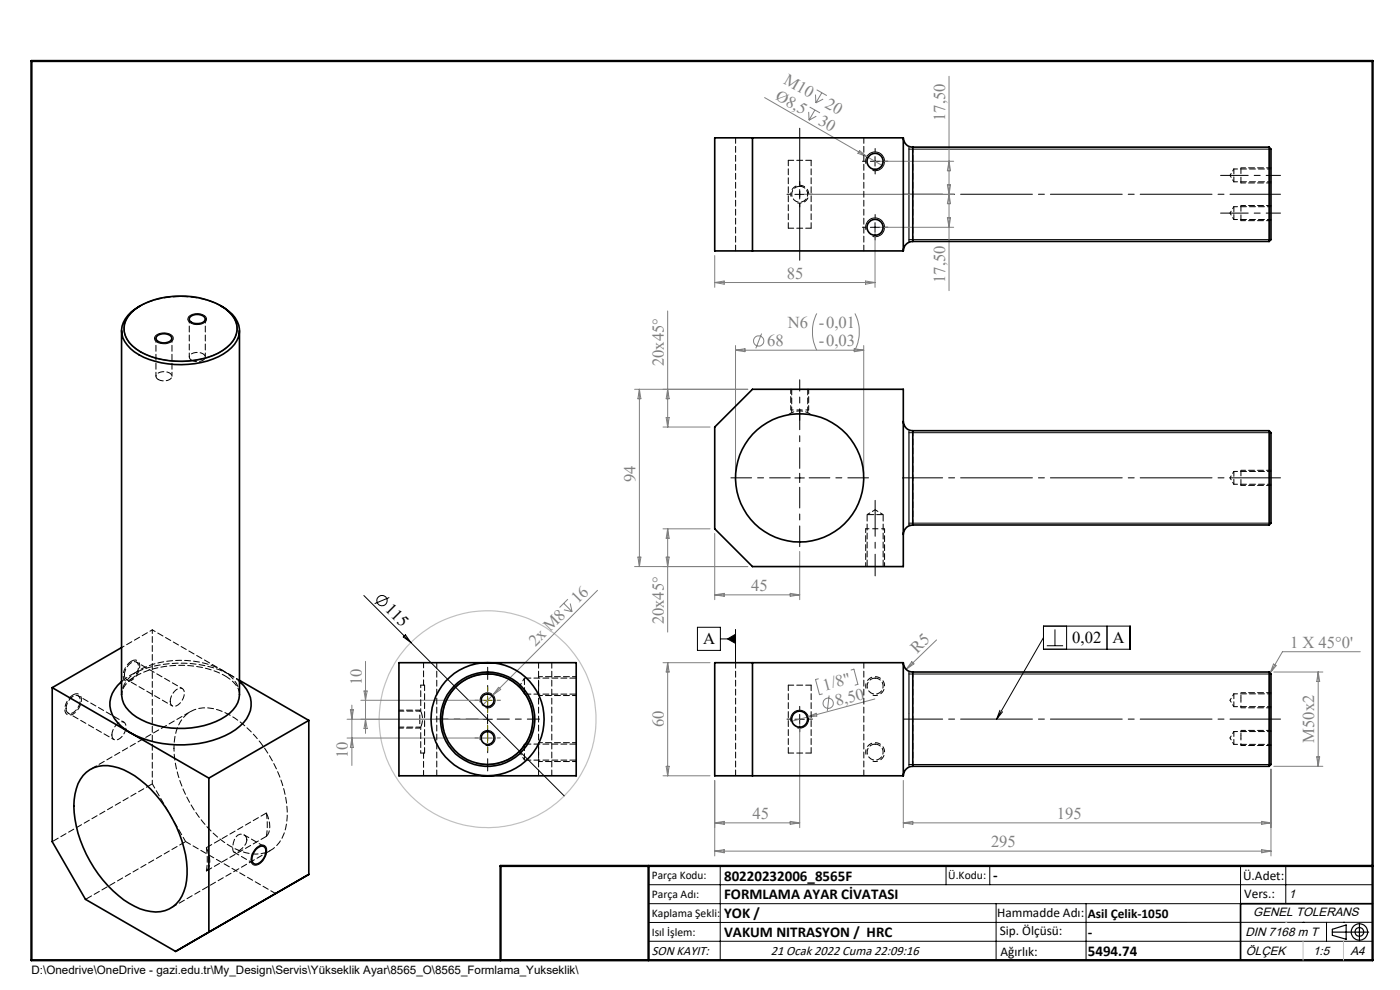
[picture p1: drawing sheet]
<svg xmlns="http://www.w3.org/2000/svg" width="297mm" height="210mm" viewBox="0 0 297 210" stroke-linecap="round" stroke-linejoin="round" font-family="sans-serif">
<g fill="none" stroke="#808080" stroke-width=".21">
<path d="M173.2 19l2.2 1.3M174.3 19.7l-1.2 2.1M201.3 16.2v45.5M162.2 20.7l21.7 12.5M171.6 23.7v1.8M171.8 22.7l2.2 1.2M172.9 23.3l-1.3 2.2M173 20.1l.1 1.7M173.2 24.7l-1.6 .8M174.6 21l-1.5 .8M182.4 32l1.5 1.2-1.9-.7zM183.9 33.2l3.5 2"/>
<path d="M186.7 34.2h15.6M201 39.2h.6l-.3 2zM201.3 34.2l.3 2h-.6zM151.6 54.2v6.8M151.6 59.9h34M151.6 59.9l2-.3v.7zM170.6 41.2h31.7M183.6 59.6l2 .3-2 .4zM185.6 49.2v11.8M186.7 48.2h15.6M201 46.2h.6l-.3 2zM201.3 41.2l.3 2h-.6z"/>
<path d="M141.6 66v24.6M156 73.3v27.1M156 74.3h27.2M156 74.3l2-.3v.6zM161.6 70.8l-1.3 3.1M173.3 66.5a8.7 8.7 0 0 0 0 7.8M181.2 74l2 .3-2 .3zM181.4 66.5a8.7 8.7 0 0 1 0 7.8M183.2 73.3v27.1M134.6 82.6h24M135.6 82.6l.4 2h-.7zM135.6 82.6v37.6"/>
<path d="M140.7 90.6h9.9M141.3 88.6h.7l-.4 2zM141.6 82.6l.4 2h-.7zM135.3 118.2h.7l-.4 2zM140.7 112.2h9.9M141.3 118.2h.7l-.4 2zM141.6 112.2v21.9M141.6 112.2l.4 2h-.7zM151.6 113.2v14M169.7 117v10.2M119.6 128l1.8 1.7M119.6 129.4l1.8 .3"/>
<path d="M120.5 127.1l-1.8 1.8M121 128l.4 1.7M126.8 125.2l-22.2 22.2M134.6 120.2h24M151.6 126.2l2-.3v.6zM151.6 126.2h18.1M167.6 125.9l2.1 .3-2.1 .3zM198.7 135.7l-6.5 6.3M288.6 138.2h-16.5l-2.6 4.6M73.6 156.6h28.8M73.6 152.6h28.8M74.3 150.6h.7l-.4 2z"/>
<path d="M74.6 149.6v12.8M74.6 156.6l.4 2h-.7zM76.6 148.5h25.8M77.2 146.6h.7l-.4 1.9zM77.5 140.3v15.3M77.5 152.6l.4 1.9h-.7zM104.6 147.4l-2.3 2.3M105.8 145.8l.4 .5-1.6 1.1zM140.7 140.6h9.9M141.6 140.6v24M141.6 140.6l.4 1.9h-.7zM169.7 153.6v22"/>
<path d="M171.3 152.1l1.8-.8 .2 .6zM173.6 144l-.6 .1 .8 3.2 .6-.1M175.9 147.5l-.4 3.3M180.6 142.1l.6-.2 .8 3.3-.6 .1M185.6 148.3l-17.6 4.7M193.4 140.4l.5 .4-1.7 1.2zM270.2 140.9l.5 .3-1.2 1.6zM270.2 142.5h10.4M279.6 142.5v20.1M279.6 142.5l.4 2.1h-.7zM140.7 164.6h9.9M141.3 162.6h.7l-.4 2z"/>
<path d="M151.6 165.6v16M151.6 174.5l2-.3v.7zM151.6 174.5h18.1M167.6 174.2l2.1 .3-2.1 .4zM191.6 174.5h78M191.6 165.6v10M191.6 174.5l2-.3v.7zM267.7 174.2l1.9 .3-1.9 .4zM269.6 163.2v18.4M270.2 162.6h10.4M279.3 160.5h.7l-.4 2.1zM151.6 180.5l2-.3v.7z"/>
<path d="M151.6 180.5h118M267.7 180.2l1.9 .3-1.9 .4z"/>
<circle cx="160.9" cy="72.3" r="1.09"/>
<circle cx="175.7" cy="149.2" r="1.08"/>
</g>
<g fill="none" stroke="#000" stroke-width=".21">
<path d="M183.7 34.7a2 2 0 0 1 1.7-2.5 2 2 0 0 1 2.2 2.2 2 2 0 0 1-2.5 1.8M184.6 34.2h2.1M185.6 33.2v2M192.8 31.6h76.8M168.6 41.2h2M169.7 40.2v2M183.7 48.7a2 2 0 0 1 1.7-2.5 2 2 0 0 1 2.2 2.2 2 2 0 0 1-2.5 1.8M184.6 48.2h2.1M185.6 47.2v2M192.8 50.8h76.8M28.1 66.1a16.7 16.7 0 0 1 13.3-3.1 12 12 0 0 1 8.1 4.2 4.5 4.5 0 0 1-1 6.2 16.5 16.5 0 0 1-13.3 3 11.6 11.6 0 0 1-8-4.1 4.5 4.5 0 0 1 .9-6.2zM33 71.2a2.79 2.79 0 0 1 3.7 .2 .98 .98 0 0 1-1 1.4 2.78 2.78 0 0 1-2.8-.6l-.1-.7z"/>
<path d="M40.1 67.1a2.74 2.74 0 0 1 3.6 .2 .99 .99 0 0 1-.9 1.4 2.4 2.4 0 0 1-3-.9zM192.8 91.8h76.8M168.6 101.4h2M169.7 100.4v2M192.8 111h76.8M77.2 126.3l10 10M82.6 126.7l-3.1 1.3M85.5 135.1l.5-.5 1.2 1.7zM87.2 136.3l32.5 32.5M148 133.1h4.8v4.9h-4.8zM152.8 135.5h3.2M154.3 135.5l1.7-1v2z"/>
<path d="M156 133.5v7.1M221.4 132.8h18.3v4.9h-18.3zM221.4 135.2l-10 17.4M222.1 137h3.4M223.8 133.5v3.5M226.3 132.8v4.9M234.8 132.8v4.9M94.2 155a9.6 9.6 0 0 1 8.4-12 9.6 9.6 0 0 1 10.4 10.4 9.6 9.6 0 0 1-12 8.4M101.9 157a1.6 1.6 0 0 1 1.4-2 1.6 1.6 0 0 1 1.7 1.7 1.6 1.6 0 0 1-2 1.4M101.9 149a1.6 1.6 0 0 1 1.4-2 1.6 1.6 0 0 1 1.7 1.7 1.6 1.6 0 0 1-2 1.4M102.4 152.6h2.1M103.4 151.5v2.1"/>
<path d="M167.8 153.1a1.9 1.9 0 0 1 1.7-2.4 1.9 1.9 0 0 1 2 2 1.9 1.9 0 0 1-2.3 1.7M168.6 152.6h2M169.7 151.5v2.1M192.8 143h76.8M212.1 150.7l-.7 1.9M212.7 151l-1.3 1.6M54.5 179.8a1.16 1.16 0 0 1 1.1-.6 1.16 1.16 0 0 1 1 .7 3.5 3.5 0 0 1-2.1 3.6 1.12 1.12 0 0 1-1.2-.5 1.12 1.12 0 0 1 0-1.2 4.1 4.1 0 0 1 1.2-2zM192.8 162.2h76.8M137.6 187.7h153.6M137.6 191.7h153.6M137.6 199.7h153.6M152.8 183.7v20"/>
<path d="M200.7 183.7v4M210 183.7v4M211.3 191.7v12M230.4 191.7v12M263.2 183.7v20M272.8 183.7v8M276.4 195.6h.1M281.4 195.6v4.1M285 195.6h.1M291.2 195.6l-153.6 .1"/>
<circle cx="81.1" cy="127.4" r="1.09"/>
</g>
<g fill="none" stroke="#000" stroke-width=".25">
<path d="M192.8 31.2v20M192.8 51.2h.1M192.8 91.4v20M192.8 111.4h.1M192.8 142.5v20.1M282.6 197.7h7.8M282.6 197.1l3-.9v3l-3-.8zM288.4 195.8v3.8M106.2 203.7h185"/>
<circle cx="288.4" cy="197.7" r="1.74"/>
<circle cx="288.4" cy="197.7" r=".93"/>
</g>
<path d="M15.5 147.4a3.4 3.4 0 0 0-1.5 3.9 1.25 1.25 0 0 0 2-.2 3.3 3.3 0 0 0 1-3.6 1.09 1.09 0 0 0-1.5-.1M27.9 140.2a3.4 3.4 0 0 0-1.5 4 1.25 1.25 0 0 0 1.9-.2 3.3 3.3 0 0 0 1.1-3.6 1.09 1.09 0 0 0-1.5-.2" fill="none" stroke="#000" stroke-width=".21" stroke-dasharray="1.3 .6" stroke-dashoffset=".1" stroke-linecap="butt"/>
<path d="M171.5 87h-3.7M89.1 153v1.4M114.3 159v-1.5M114.3 145v-1.5" fill="none" stroke="#000" stroke-width=".21" stroke-dasharray="1.3 .6" stroke-dashoffset=".7" stroke-linecap="butt"/>
<path d="M89.1 150.6v1.9" fill="none" stroke="#000" stroke-width=".21" stroke-dasharray="1.3 .6" stroke-dashoffset="1" stroke-linecap="butt"/>
<path d="M183.7 112.2h4M114.3 147.5v-2M263.3 156.1v-1.2M263.3 148.1v-1.2M114.3 161.5v-2" fill="none" stroke="#000" stroke-width=".21" stroke-dasharray="1.3 .6" stroke-dashoffset=".6" stroke-linecap="butt"/>
<path d="M169.2 43a1.9 1.9 0 0 0 2.3-1.6 1.9 1.9 0 0 0-2-2.1 1.9 1.9 0 0 0-1.7 2.4" fill="none" stroke="#000" stroke-width=".21" stroke-dasharray="1.3 .6" stroke-dashoffset=".4" stroke-linecap="butt"/>
<path d="M263.3 38.8v-3.2M263.3 46.8v-3.2M263.3 102.9v-3.1" fill="none" stroke="#000" stroke-width=".21" stroke-dasharray="1.3 .6" stroke-linecap="butt"/>
<path d="M185.1 147.5a2 2 0 0 0 2.5-1.8 2 2 0 0 0-2.1-2.2 2 2 0 0 0-1.8 2.6M185.1 161.5a2 2 0 0 0 2.5-1.8 2 2 0 0 0-2.1-2.2 2 2 0 0 0-1.8 2.6" fill="none" stroke="#000" stroke-width=".21" stroke-dasharray="1.3 .6" stroke-dashoffset=".2" stroke-linecap="butt"/>
<path d="M263.3 158.1v-1.6M263.3 150.1v-1.6" fill="none" stroke="#000" stroke-width=".21" stroke-dasharray="1.3 .6" stroke-dashoffset=".8" stroke-linecap="butt"/>
<g fill="none" stroke="#c0c0c0" stroke-width=".25">
<path d="M272.8 195.6h.1"/>
<circle cx="103.4" cy="152.6" r="23"/>
</g>
<path d="M101.5 152.5h-9M103.5 150.5v-9M103.5 154.5v9M105.5 152.5h9" fill="none" stroke="#000" stroke-width=".21" stroke-dasharray="15.2 1.3 1.3 1.3" stroke-dashoffset="12.6"/>
<path d="M101.5 156.5h-.7M101.5 148.5h-.7M103.5 154.5v-.7M103.5 158.5v.7M103.5 146.5v-.7M103.5 150.5v.7M105.5 156.5h.7M105.5 148.5h.7" fill="none" stroke="#808000" stroke-width=".21" stroke-dasharray="15.2 1.3 1.3 1.3"/>
<path d="M102.4 156.6h2.1M102.4 148.5h2.1M103.4 147.6v2M103.4 155.6v1.9" fill="none" stroke="#808000" stroke-width=".21"/>
<g fill="none" stroke="#000" stroke-width=".21" stroke-dasharray="1.3 .6" stroke-dashoffset=".3">
<path d="M263.3 38.8h6.4M269.7 35.6h-6.4M263.3 46.8h6.4M269.7 43.6h-6.4M167.8 82.6v4.4M171.6 87v-4.4M269.7 99.8h-6.4M263.3 103h6.4M84.7 154.4h4.4M89.1 150.6h-4.4M263.3 158.1h6.4M263.3 150.1h6.4"/>
<path d="M269.7 154.9h-6.4M269.7 146.9h-6.4"/>
</g>
<g fill="none" stroke="#000" stroke-width=".21" stroke-dasharray="1.3 .6">
<path d="M263.3 38.8h.1M263.3 46.8h.1M29.5 65a19.5 19.5 0 0 1 17.7 0M171.6 87h-.1M183.7 112.2h.1M263.3 103v-.1M89.1 152.5v.5M114.3 159.5v-.5M114.3 145.5v-.5M263.3 156.5v-.4M263.3 148.5v-.4M52.4 178.2a1.25 1.25 0 0 0-1-1.2 1.25 1.25 0 0 0-1.4 .6 3.3 3.3 0 0 0-.4 3.2 3.2 3.2 0 0 0 2.8-2.6"/>
<path d="M56.5 172.5l-12.7 7.3M43.8 184.8l12.7-7.4"/>
</g>
<g fill="none" stroke="#000" stroke-width=".21" stroke-dasharray="1.3 .6" stroke-dashoffset=".4">
<path d="M33.1 71.8v8M36.5 79.8v-8M40.2 67.7v8M43.6 75.7v-8M183.7 112.2v8M187.7 120.2v-8M48.9 143.2l1.9 1.3M89.3 145.3h.8M89.3 159.7h.8M114.3 147.5h8M122.3 157.5h-8M122.3 143.5h-8"/>
<path d="M114.3 161.5h8"/>
</g>
<g fill="none" stroke="#000" stroke-width=".21" stroke-dasharray="15.2 1.3 1.3 1.3">
<path d="M169.7 39.2v-.7M183.7 34.2h-.7M185.7 32.2v-.7M185.7 36.2v.7M187.7 34.2h.7M261.8 37.2h-2.9M167.7 41.2h-.7M169.7 43.2v.7M171.7 41.2h.7M183.7 48.2h-.7M185.7 46.2v-.7M185.7 50.2v.7"/>
<path d="M187.7 48.2h.7M261.8 45.2h-2.9M269.3 41.2h2.4M185.7 109.2v-3.1M269.3 101.4h2.4M167.7 152.5h-.7M169.7 150.5v-.7M169.7 154.5v.7M171.7 152.5h.7M269.3 152.5h2.4"/>
</g>
<path d="M169.7 99.4v-12.6M167.7 101.4h-12.6M169.7 103.4v12.6M171.7 101.4h12.6" fill="none" stroke="#000" stroke-width=".21" stroke-dasharray="15.2 1.3 1.3 1.3" stroke-dashoffset="10.8"/>
<path d="M169.7 55.2v-28" fill="none" stroke="#000" stroke-width=".21" stroke-dasharray="15.2 1.3 1.3 1.3" stroke-dashoffset="3.1"/>
<path d="M269.3 41.2h-77.6M269.3 101.4h-77.6M269.3 152.5h-77.6" fill="none" stroke="#000" stroke-width=".21" stroke-dasharray="15.2 1.3 1.3 1.3" stroke-dashoffset="6.9"/>
<path d="M261.8 37.2h9.9M261.8 45.2h9.9" fill="none" stroke="#000" stroke-width=".21" stroke-dasharray="15.2 1.3 1.3 1.3" stroke-dashoffset="12.2"/>
<path d="M169.7 89.2v-8.6" fill="none" stroke="#000" stroke-width=".21" stroke-dasharray="15.2 1.3 1.3 1.3" stroke-dashoffset="12.8"/>
<path d="M185.7 109.2v13" fill="none" stroke="#000" stroke-width=".21" stroke-dasharray="15.2 1.3 1.3 1.3" stroke-dashoffset="10.6"/>
<g fill="none" stroke="#000" stroke-width=".35">
<path d="M159.6 29.2v24M191.6 29.2a1.99 1.99 0 0 0 2 2M191.6 29.2v24M191.6 29.2h-40v24h40M193.6 31.2v20M193.6 31.2h75.6M269.2 31.2v20M269.2 31.2l.4 .4v19.2l-.4 .4M193.6 51.2a2.05 2.05 0 0 0-2 2M193.6 51.2h75.6M25.8 70.1v77.2a6.3 6.3 0 0 0 4.2 5.4 19.2 19.2 0 0 0 17.9-.8 5.8 5.8 0 0 0 2.9-4.6v-77.2M27.7 66.5a15.4 15.4 0 0 1 11.6-3.7 15 15 0 0 1 9.2 3.3 4.6 4.6 0 0 1-.4 7.6 15.7 15.7 0 0 1-10.8 2.9 14 14 0 0 1-9.9-3.9 4.5 4.5 0 0 1 .3-6.2z"/>
<path d="M29.8 64.8a6.9 6.9 0 0 0-4 5.2 6.1 6.1 0 0 0 3.7 5.2 19.4 19.4 0 0 0 17.9-.1 6.1 6.1 0 0 0 3.4-5.3 6.8 6.8 0 0 0-4-5M33.3 71.3a2.19 2.19 0 0 1 3.1 .3 1.45 1.45 0 0 1-1.9 1.1 1.28 1.28 0 0 1-1.4-1.1zM40.3 67.2a2.2 2.2 0 0 1 3.2 .3 1.47 1.47 0 0 1-1.9 1.1 1.27 1.27 0 0 1-1.5-1.1zM151.6 90.6l8-8h32v37.6h-32l-8-8zM191.6 89.4a1.99 1.99 0 0 0 2 2M193.6 91.4v20M193.6 91.4h75.6M269.2 91.4v20M269.2 91.4a1.53 1.53 0 0 1 .4 1.7v17.1a1.04 1.04 0 0 1-.4 1.2M193.6 111.4a2.05 2.05 0 0 0-2 2M193.6 111.4h75.6M25.8 137.4l-14.7 8.5"/>
<path d="M11.1 145.9l33.2 19.2M11.1 145.9v32.6l7 12.3 19.2 11 28.2-16.3M25.8 144.6a5.8 5.8 0 0 0-.1 9.4 20.5 20.5 0 0 0 14.9 3.9 17.7 17.7 0 0 0 11.1-4.6 5.8 5.8 0 0 0-.9-8.7M50.8 144.3l14.7 8.5M65.5 152.8l-21.2 12.3M65.5 152.8v32.7M84.6 140.6h37.6v24h-37.6zM159.6 140.6v24M191.6 140.6a1.99 1.99 0 0 0 2 1.9M191.6 140.6h-40v24h40M191.6 140.6v24M193.6 142.5v20.1"/>
<path d="M193.6 142.5h75.6M269.2 142.5l.4 .5v19.2l-.4 .4M269.2 142.5v20.1M17.6 164.5a6.6 6.6 0 0 1 7.5-1.6 22.2 22.2 0 0 1 11.6 11 21.1 21.1 0 0 1 2.7 14.1 6.5 6.5 0 0 1-8.5 5.1 21.5 21.5 0 0 1-11.8-10.4 23.4 23.4 0 0 1-3.4-13 9.9 9.9 0 0 1 1.9-5.2zM44.3 165.1v32.6l21.2-12.2M193.6 162.6a2.05 2.05 0 0 0-2 2M193.6 162.6h75.6M54.3 180.2a1.39 1.39 0 0 1 1.9-.5 2.75 2.75 0 0 1-1.9 3.6 1.05 1.05 0 0 1-.8-1.6zM291.2 191.7h-28v12"/>
<circle cx="185.6" cy="34.2" r="1.7"/>
<circle cx="185.6" cy="48.2" r="1.69"/>
<circle cx="169.6" cy="101.4" r="13.6"/>
<circle cx="103.4" cy="148.6" r="1.36"/>
<circle cx="103.4" cy="156.5" r="1.37"/>
<circle cx="103.4" cy="152.6" r="9.6"/>
<circle cx="103.4" cy="152.6" r="10"/>
<circle cx="103.5" cy="152.6" r="12"/>
<circle cx="169.6" cy="152.6" r="1.7"/>
</g>
<path d="M6.7 12.9h284.5v190.8h-284.5zM137.6 183.7v20M291.2 183.7h-185v20" fill="none" stroke="#000" stroke-width=".5"/>
<path d="M276.4 199.7v4M285 199.7v4" fill="none" stroke="#c0c0c0" stroke-width=".21"/>
<path d="M154.3 135.5l1.7-1v2z" fill="#000"/>
<g fill="none" stroke="#000" stroke-width=".21" stroke-dasharray="1.3 .6" stroke-dashoffset=".2">
<path d="M261.8 35.8v2.8M193.7 51.2v-20M261.8 43.8v2.8M40.7 76.4a2.25 2.25 0 0 0 2.8-.5 1.47 1.47 0 0 0-1.9-1.1 1.29 1.29 0 0 0-1.4 1.1l.5 .5M33.6 80.5a2.25 2.25 0 0 0 2.9-.5 1.47 1.47 0 0 0-2-1.2 1.29 1.29 0 0 0-1.4 1.2l.5 .5M193.7 111.4v-20M261.8 100v2.7M50.8 147.3a6.1 6.1 0 0 0-3.6-5.1M84.7 154.2h4.6M89.3 150.8h-4.6M261.8 147.2v2.7M261.8 155.2v2.7"/>
<path d="M39.4 178.5l-7.1-12.2M193.7 162.5v-20"/>
</g>
<g fill="none" stroke="#000" stroke-width=".21" stroke-dasharray="1.3 .6" stroke-dashoffset=".5">
<path d="M261.8 38.6h7.9M269.7 35.8h-7.9M261.8 46.6h7.9M269.7 43.8h-7.9M261.8 102.7h7.9M269.7 100h-7.9M32.3 133.6v32.7M47.2 142.2a19.5 19.5 0 0 0-18 .1 6.2 6.2 0 0 0-3.4 5M50.8 144.3l-1.9-1.1M261.8 149.9h7.9M261.8 157.9h7.9M269.7 147.2h-7.9"/>
<path d="M269.7 155.2h-7.9"/>
</g>
<g fill="none" stroke="#000" stroke-width=".21" stroke-dasharray="1.3 .6" stroke-dashoffset=".1">
<path d="M156.1 29.2v24M169.7 39.5a1.7 1.7 0 0 1 1.4 2.5 1.7 1.7 0 0 1-2.9 .1 1.7 1.7 0 0 1 1.3-2.6h.2M172.1 34v14.4M172.1 34h-4.9M167.2 48.4v-14.4M172.1 48.4h-4.9M183.3 53.2v-24M168 82.6v4.9M171.4 87.5v-4.9M14 150.3a3 3 0 0 1 2.1-2.8 1.04 1.04 0 0 1 .9 1.6 2.87 2.87 0 0 1-2.1 2.3 .9 .9 0 0 1-.9-1.1M23.7 155.9a3 3 0 0 1 2.2-2.8 1.04 1.04 0 0 1 .8 1.6 2.87 2.87 0 0 1-2.1 2.3 .9 .9 0 0 1-.9-1.1M26.4 143.2a3 3 0 0 1 2.1-2.9 1.04 1.04 0 0 1 .8 1.6 2.87 2.87 0 0 1-2 2.3 .9 .9 0 0 1-.9-1"/>
<path d="M36.1 148.8a3 3 0 0 1 2.1-2.8 1.04 1.04 0 0 1 .9 1.6 2.87 2.87 0 0 1-2.1 2.2 .9 .9 0 0 1-.9-1M89.9 159.7v4.8M89.9 140.5v4.8M90.1 159.7v-14.4M114.3 140.5v24M156.1 140.5v24M167.2 145.3h4.9M167.2 159.7h4.9M167.2 145.3v14.4M172.1 159.7v-14.4M185.7 143.8a1.7 1.7 0 0 1 1.5 2.4 1.7 1.7 0 0 1-2.8 .5 1.7 1.7 0 0 1 .8-2.8l.5-.1M185.7 157.8a1.7 1.7 0 0 1 1.5 2.4 1.7 1.7 0 0 1-2.8 .5 1.7 1.7 0 0 1 .8-2.8l.5-.1"/>
<path d="M39.4 178.5l19.1 11M43.8 179.8a16 16 0 0 1 0 5M56 179.5l-4.2-2.4M56.5 172.5a16 16 0 0 1 0 4.9M92.7 164.5v-24M117.1 164.5v-24M183.3 164.5v-24M49.6 180.8l4.3 2.4"/>
</g>
<path d="M185.7 108.1l-1.7 1.1M187.4 109.2l-1.7-1.1M36.9 158.7a8.6 8.6 0 0 1 3.4-7.7 8.3 8.3 0 0 1 8.3 .6 26.3 26.3 0 0 1 12.3 21.7 8 8 0 0 1-3.8 7.2 8.9 8.9 0 0 1-8.5-1.1 26.6 26.6 0 0 1-11.7-20.7M48.9 143.2l-16.6-9.6M110.2 159.5l1.1 1.7M110.2 145.5l1.1 1.7M111.3 157.8l-1.1 1.7M111.3 143.8l-1.1 1.7" fill="none" stroke="#000" stroke-width=".21" stroke-dasharray="1.3 .6" stroke-dashoffset=".6"/>
<path d="M25.8 137.4l6.5-3.8M14.5 151.3l9.7 5.6M25.8 147.3a5.4 5.4 0 0 1 3.5-4.2 21.1 21.1 0 0 1 18.4 .2M26.3 153.2l-9.7-5.6M26.8 144.1l9.7 5.6M38.7 146.1l-9.7-5.7M89.3 154.2v5.5M89.3 145.3v5.6" fill="none" stroke="#000" stroke-width=".21" stroke-dasharray="1.3 .6" stroke-dashoffset=".7"/>
<g fill="none" stroke="#000" stroke-width=".21" stroke-dasharray="1.3 .6" stroke-dashoffset="-.1">
<path d="M167.2 88a4 4 0 0 1 4.9 0M184 109.2v11M187.4 109.2h-3.4M187.4 120.2v-11M25.8 144.5a20.4 20.4 0 0 1 14.9-3.7 20.5 20.5 0 0 1 8.2 2.4M47.7 143.3a5.2 5.2 0 0 1 3.1 4M111.3 157.8v3.4M111.3 143.8v3.4M111.3 147.2h11M122.3 157.8h-11M122.3 143.8h-11M56.5 177.4a4.5 4.5 0 0 0 0-4.9"/>
<path d="M111.3 161.2h11M43.8 184.8a4.5 4.5 0 0 0 0-5"/>
</g>
<path d="M40.4 150.9l-21.2 12.3M89.3 154.2a4 4 0 0 0 0-3.3M32.3 166.3l-21.2 12.2M18.2 190.8l21.2-12.3M36.2 192.6l21.2-12.2" fill="none" stroke="#000" stroke-width=".21" stroke-dasharray="1.3 .6" stroke-dashoffset="-.2"/>
<path d="M260.9 37.2l.9 1.4M261.8 35.8l-.9 1.4M260.9 45.2l.9 1.4M261.8 43.8l-.9 1.4M260.9 101.4l.9 1.3M261.8 100l-.9 1.4M260.9 148.5l.9 1.4M260.9 156.5l.9 1.4M261.8 147.2l-.9 1.3M261.8 155.2l-.9 1.3" fill="none" stroke="#000" stroke-width=".21" stroke-dasharray="1.3 .6" stroke-dashoffset=".8"/>
<g font-size="3.5" fill="#808080">
<text x="166.1" y="17.5" transform="rotate(30 166.1 17.5)">M10</text>
<text x="164.3" y="21" transform="rotate(30 164.3 21)">Ø8,5</text>
<text x="174.9" y="22.6" transform="rotate(30 174.9 22.6)">20</text>
<text x="173.4" y="26.3" transform="rotate(30 173.4 26.3)">30</text>
<text x="200.5" y="25.7" transform="rotate(-90 200.5 25.7)">17,50</text>
<text x="166.9" y="59.1">85</text>
<text x="200.5" y="60" transform="rotate(-90 200.5 60)">17,50</text>
<text x="167.1" y="69.5">N6 -0,01</text>
<text x="140.8" y="77.7" transform="rotate(-90 140.8 77.7)">20x45°</text>
<text x="162.8" y="73.4">68</text>
<text x="173.7" y="73.4">-0,03</text>
<text x="134.8" y="102.2" transform="rotate(-90 134.8 102.2)">94</text>
<text x="159.4" y="125.3">45</text>
<text x="122.6" y="128.2" transform="rotate(-45 122.6 128.2)">16</text>
<text x="113.6" y="137.2" transform="rotate(-45 113.6 137.2)">2x M8</text>
<text x="140.8" y="132.5" transform="rotate(-90 140.8 132.5)">20x45°</text>
<text x="273.7" y="137.4">1 X 45°0'</text>
<text x="194.6" y="138.7" transform="rotate(-45 194.6 138.7)">R5</text>
<text x="76.7" y="145.4" transform="rotate(-90 76.7 145.4)">10</text>
<text x="174.9" y="146.5" transform="rotate(-15 174.9 146.5)">1/8&quot;</text>
<text x="177.6" y="149.8" transform="rotate(-15 177.6 149.8)">8,50</text>
<text x="140.8" y="154.2" transform="rotate(-90 140.8 154.2)">60</text>
<text x="73.8" y="160.8" transform="rotate(-90 73.8 160.8)">10</text>
<text x="278.8" y="157.5" transform="rotate(-90 278.8 157.5)">M50x2</text>
<text x="159.6" y="173.7">45</text>
<text x="224.2" y="173.7">195</text>
<text x="210.2" y="179.7">295</text>
</g>
<g font-size="3.5">
<text x="81.5" y="129.4" transform="rotate(45 81.5 129.4)">115</text>
<text x="149.1" y="136.6">A</text>
<text x="227.5" y="136.4">0,02</text>
<text x="236" y="136.4">A</text>
</g>
<g font-size="3.2">
<text x="153.6" y="186.8">80220232006_8565F</text>
<text x="153.6" y="190.8">FORMLAMA AYAR CİVATASI</text>
<text x="210.7" y="186.6">-</text>
<text x="153.6" y="194.8">YOK /</text>
<text x="153.6" y="198.8">VAKUM NITRASYON / HRC</text>
<text x="230.8" y="198.7">-</text>
<text x="230.8" y="202.8">5494.74</text>
</g>
<g font-size="2.8">
<text x="263.7" y="186.7">Ü.Adet:</text>
<text x="263.9" y="190.5">Vers.:</text>
<text x="211.5" y="194.5">Hammadde Adı:</text>
<text x="230.8" y="194.7">Asil Çelik-1050</text>
<text x="138.3" y="202.6">SON KAYIT:</text>
<text x="163.5" y="202.6">21 Ocak 2022 Cuma 22:09:16</text>
<text x="212.1" y="198.4">Sip. Ölçüsü:</text>
<text x="212.2" y="202.7">Ağırlık:</text>
</g>
<g font-size="2.6">
<text x="273.4" y="190.4">1</text>
<text x="265.9" y="194.4">GENEL TOLERANS</text>
<text x="264.2" y="198.5">DIN 7168 m T</text>
<text x="264.3" y="202.6">ÖLÇEK</text>
<text x="278.5" y="202.6">1:5</text>
<text x="286.5" y="202.6">A4</text>
</g>
<g font-size="2.5">
<text x="138.3" y="186.4">Parça Kodu:</text>
<text x="138.3" y="190.5">Parça Adı:</text>
<text x="201.2" y="186.5">Ü.Kodu:</text>
<text x="138.3" y="194.5">Kaplama Şekli:</text>
<text x="138.3" y="198.6">Isıl İşlem:</text>
<text x="6.7" y="206.7">D:\Onedrive\OneDrive - gazi.edu.tr\My_Design\Servis\Yükseklik Ayar\8565_O\8565_Formlama_Yukseklik\</text>
</g>
</svg>
